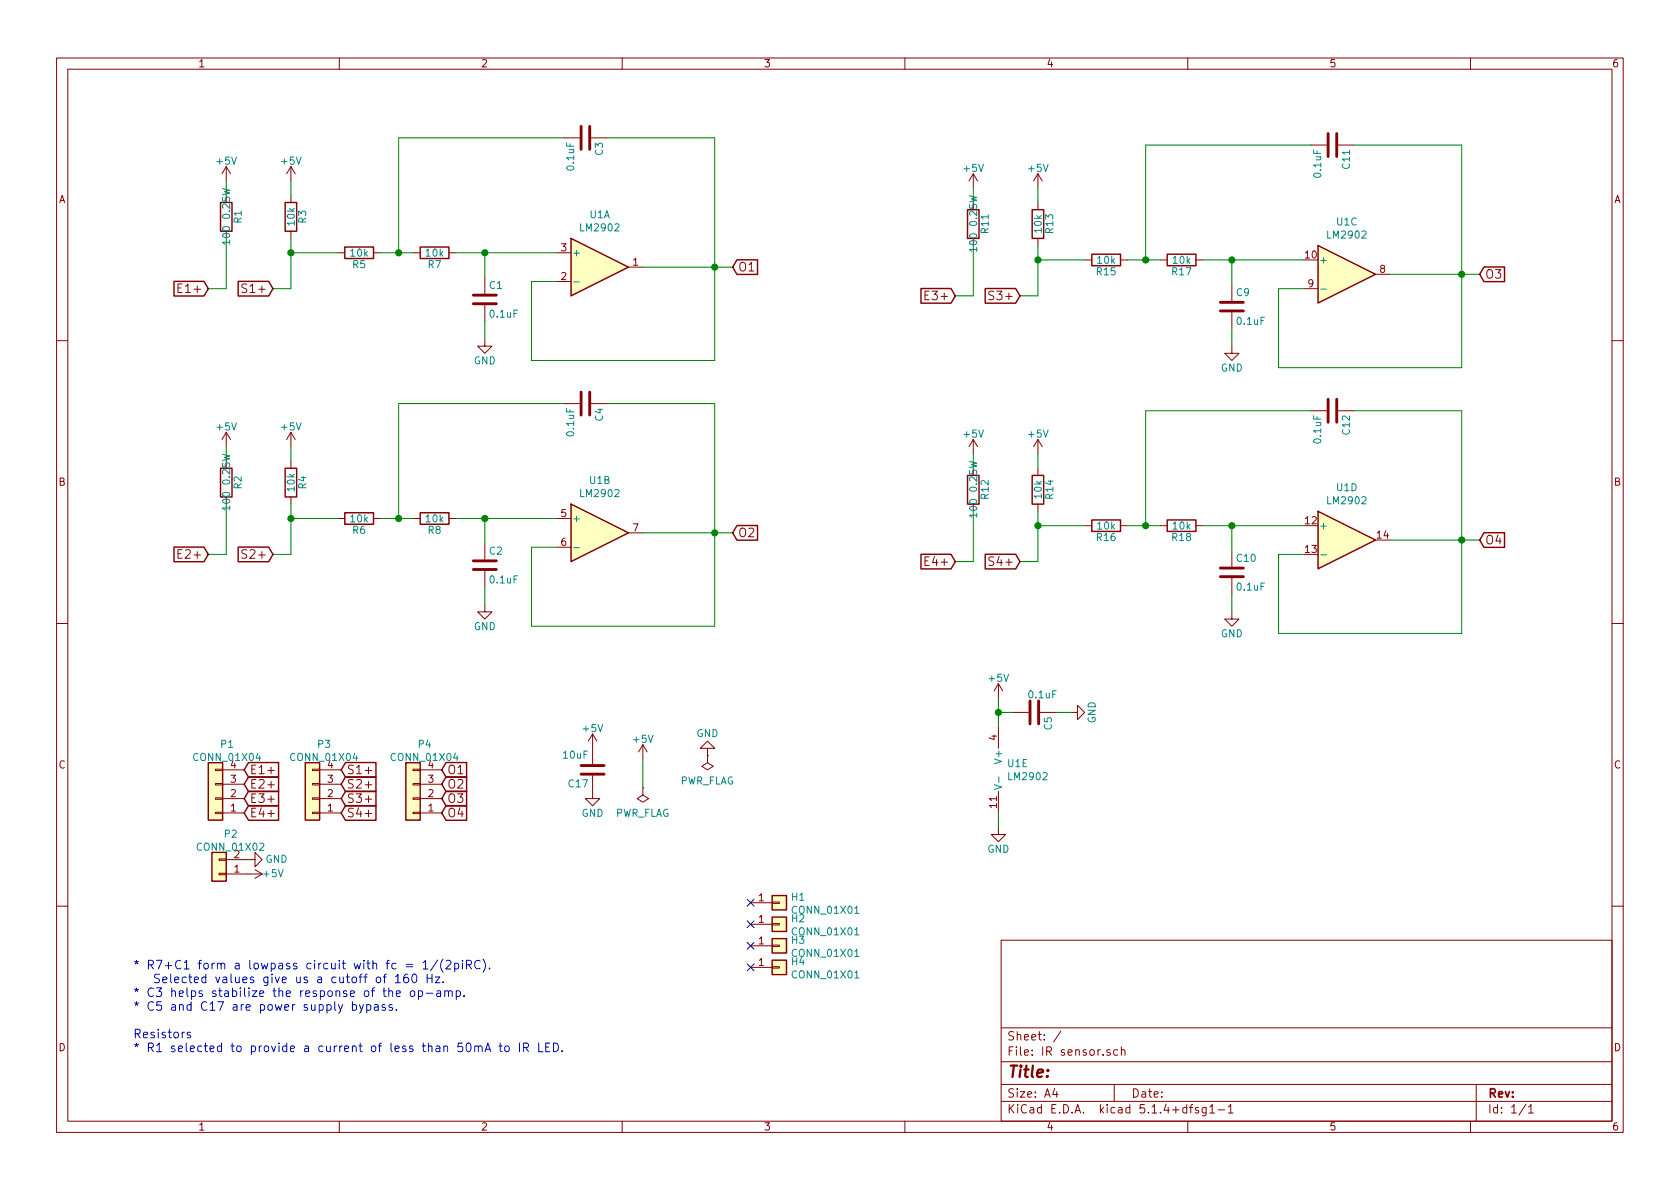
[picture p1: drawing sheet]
<svg xmlns="http://www.w3.org/2000/svg" width="297mm" height="210mm" viewBox="0 0 297 210" stroke-linecap="round" stroke-linejoin="round" font-family="sans-serif">
<g fill="none" stroke="#840000" stroke-width=".18">
<path d="M10 10.3h277v189.9h-277zM12 12.2h273v186.1h-273zM60 10.3v1.9M110 10.3v1.9M160 10.3v1.9M210 10.3v1.9M260 10.3v1.9M40 29.5l-.8 1.2M40 29.5v2.5M40 29.5l.8 1.2M51.4 29.5l-.7 1.2M51.4 29.5v2.5"/>
<path d="M51.4 34.5v1.3M51.4 29.5l.8 1.2M99.7 24.4h2.8M104.5 24.4h2.8M172.1 30.7v2.6M172.1 30.7l-.8 1.3M172.1 30.7l.7 1.3M183.5 30.7v2.6M183.5 35.8v1.3M183.5 30.7l-.7 1.3M183.5 30.7l.8 1.3M231.8 25.6h2.8"/>
<path d="M236.6 25.6h2.8M31.5 50.9h.5M32.2 50.2h-.7v1.5h.7M43.6 50.3a.68 .68 0 0 0-.8 0v.5l.8 .3v.5a.62 .62 0 0 1-.9 .1M51.4 40.9v1.3M59.7 44.7h1.3M66 44.7h1.3M73 44.7h1.3M79.4 44.7h1.2M85.7 59.9v1.3h1.3l-1.3 1.3-1.2-1.3h1.2M85.7 49.1v2.8M85.7 54v2.8"/>
<path d="M98.4 49.8h2.6M98.4 44.7h2.6M111.1 47.2h2.6M163.6 52.2h.5M164.3 51.5h-.7v1.5h.7M175.7 51.6a.68 .68 0 0 0-.8 0v.5l.7 .3v.5a.62 .62 0 0 1-.8 0M183.5 42.2v1.2M191.8 46h1.2M198.1 46h1.3M205.1 46h1.3M211.5 46h1.2M217.8 50.4v2.8"/>
<path d="M217.8 55.2v2.8M230.5 51h2.5M243.2 48.5h2.5M10 60.2h2M40 76.4v2.6M40 76.4l-.8 1.3M40 76.4l.8 1.3M51.4 76.4v2.6M51.4 76.4l-.7 1.3M51.4 76.4l.8 1.3M99.7 71.4h2.8M104.5 71.4h2.8"/>
<path d="M172.1 77.7l-.8 1.3M172.1 77.7v2.6M172.1 77.7l.7 1.3M183.5 77.7l-.7 1.3M183.5 77.7v2.6M183.5 77.7l.8 1.3M217.8 61.2v1.3h1.3l-1.3 1.2-1.3-1.2h1.3M231.8 72.6h2.8M236.6 72.6h2.8M285 60.2h2M31.5 97.9h.5M32.2 97.2h-.7v1.5h.7"/>
<path d="M43.6 97.3a.68 .68 0 0 0-.8 0v.5l.8 .3v.5a.62 .62 0 0 1-.9 0M51.4 81.5v1.3M51.4 87.9v1.2M59.7 91.7h1.3M66 91.7h1.3M73 91.7h1.3M79.4 91.7h1.2M85.7 96.1v2.8M98.4 91.7h2.6M98.4 96.8h2.6M111.1 94.2h2.6M163.6 99.2h.5"/>
<path d="M164.3 98.5h-.7v1.5h.7M175.7 98.5a.68 .68 0 0 0-.8 .1v.5l.7 .3v.4a.62 .62 0 0 1-.8 .1M183.5 82.8v1.3M183.5 89.1v1.3M191.8 93h1.2M198.1 93h1.3M205.1 93h1.3M211.5 93h1.2M217.8 97.4v2.8M10 110.3h2M85.7 106.9v1.3h1.3l-1.3 1.3-1.2-1.3h1.2M85.7 101v2.8"/>
<path d="M217.8 108.2v1.3h1.3l-1.3 1.2-1.3-1.2h1.3M217.8 102.2v2.8M285 110.3h2M38.1 136h1.3v.3h-1.3zM38.1 138.6h1.3v.2h-1.3zM39.4 138.7h3.8M39.4 136.1h3.8M55.2 136h1.3v.3h-1.3zM55.2 138.6h1.3v.2h-1.3zM56.5 138.7h3.8M56.5 136.1h3.8M64.6 136.2h1.1"/>
<path d="M64.6 138.8h1.1M73 136h1.3v.3h-1.3zM73 138.6h1.3v.2h-1.3zM74.3 138.7h3.8M74.3 136.1h3.8M104.8 137.2v4h1.2l-1.2 1.3-1.3-1.3h1.3M104.8 129.8v5.3M104.8 129.8l-.8 1.3M104.8 129.8l.7 1.3M113.7 139.3v1.3l1 .6-1 .7-1.1-.7 1.1-.6M113.7 139.3h.1M113.7 131.7l-.8 1.3"/>
<path d="M113.7 131.7v2.5M113.7 131.7l.7 1.3M125.1 132.3h1.3l-1.3-1.2-1.3 1.2h1.3v1.3M125.1 133.6v1.3l1 .6-1 .6-1-.6 1-.6M125.1 133.6h.1M176.5 120.9v2.5M176.5 128.5v3.8M176.5 139.9v3.9M176.5 120.9l-.7 1.3M176.5 120.9l.8 1.3M179.1 126h2.8M183.9 126h2.8"/>
<path d="M189.2 126h1.3v-1.3l1.3 1.3-1.3 1.2v-1.2M38.1 143.6h1.3v.3h-1.3zM38.1 141.1h1.3v.2h-1.3zM38.7 151.9h1.3v.2h-1.3zM38.7 154.4h1.3v.3h-1.3zM39.4 143.8h3.8M39.4 141.2h3.8M40 152h5.1v-1.3l1.3 1.3-1.3 1.3v-1.3M40 154.6h6.4M45.1 153.8l1.3 .8M46.4 154.6l-1.3 .7M55.2 143.6h1.3v.3h-1.3z"/>
<path d="M55.2 141.1h1.3v.2h-1.3zM56.5 143.8h3.8M56.5 141.2h3.8M64.6 141.3h1.1M64.6 143.9h1.1M73 143.6h1.3v.3h-1.3zM73 141.1h1.3v.2h-1.3zM74.3 143.8h3.8M74.3 141.2h3.8M132.7 159.6h3.8M136.5 159.5h1.3v.3h-1.3zM176.5 146.3v1.3h1.3l-1.3 1.2-1.2-1.2h1.2"/>
<path d="M10 160.2h2M132.7 163.4h3.8M132.7 167.3h3.8M132.7 171.1h3.8M136.5 163.3h1.3v.3h-1.3zM136.5 167.1h1.3v.3h-1.3zM136.5 170.9h1.3v.3h-1.3zM177 166.3h108v32h-108zM285 160.2h2M60 198.3v1.9M110 198.3v1.9M160 198.3v1.9"/>
<path d="M177 194.8h108M177 191.8h108M177 187.8h108M177 181.8h108M186.5 192.5l-.4 1h1M186.8 193v1M187.6 182.3l-1.3 2M196.3 185.7a.37 .37 0 0 0-.6 .1l.1 .2 .5 .2v.1l-.2 .3-.4-.1M197 191.8v3M197.6 185.7l-.4-.1-.3 .3 .1 .6 .2 .1 .4-.1M198.3 185.7a.37 .37 0 0 1 .6 .1v.8M198.3 185.1v1.5"/>
<path d="M210 198.3v1.9M210.3 195.8h.6M210.9 195.3l-.4 .2v1.3M211.9 195.9l-.4-.1-.2 .2 .1 .3 .5 .1v.3h-.6M213.3 195.8v1.2l-.3 .3h-.4M213.3 195.9l-.5-.1-.3 .3 .1 .6 .2 .1 .5-.1M213.9 195.8l.4-.5v1.5M213.9 196.8h.9M215.4 196.3h1.1M217.2 195.8l.4-.5v1.5M217.2 196.8h.8M260 198.3v1.9"/>
<path d="M261 191.8v6.5M269.8 195.2l-1.2 2M270.3 195.8l.4-.5v1.5M270.3 196.8h.8"/>
</g>
<g fill="none" stroke="#840000" stroke-width=".51">
<path d="M102.7 22.3v4.1M104.3 22.3v4.1M234.8 23.6v4.1M236.3 23.6v4.1M83.7 53.7h4.1M83.7 52.2h4.1M215.8 55h4M215.8 53.5h4M102.7 69.3v4.1M104.3 69.3v4.1M234.8 70.6v4.1M236.3 70.6v4.1"/>
<path d="M83.7 99.2h4.1M83.7 100.7h4.1M215.8 102h4M215.8 100.5h4M102.7 135.4h4.1M102.7 136.9h4.1M182.1 123.9v4.1M183.6 123.9v4.1"/>
</g>
<g fill="none" stroke="#840000" stroke-width=".25">
<path d="M39 35.8h2v5.1h-2zM50.4 35.8h2.1v5.1h-2.1zM171.1 37.1h2v5.1h-2zM182.5 37.1h2v5.1h-2zM30.8 49.8h5.3l.7 1.2-.7 1.3h-5.3zM42.1 49.8h5.4l.8 1.2-.8 1.3h-5.4zM61 43.7h5v2h-5zM74.3 43.7h5.1v2h-5.1zM101 42.2l10.1 5-10.1 5.1zM130.3 45.9h3.6v2.6h-3.6l-.8-1.3zM162.8 51h5.3l.8 1.3-.8 1.3h-5.3zM174.2 51h5.4l.7 1.3-.7 1.3h-5.4z"/>
<path d="M193 45h5.1v2h-5.1zM206.4 45h5.1v2h-5.1zM233 43.4l10.2 5.1-10.2 5.1zM262.4 47.2h3.6v2.6h-3.6l-.8-1.3zM30.8 96.7h5.3l.7 1.3-.7 1.3h-5.3zM39 82.8h2v5.1h-2zM42.1 96.7h5.4l.8 1.3-.8 1.3h-5.4zM50.4 82.8h2.1v5.1h-2.1zM61 90.7h5v2h-5zM74.3 90.7h5.1v2h-5.1zM101 89.1l10.1 5.1-10.1 5.1zM130.3 92.9h3.6v2.6h-3.6l-.8-1.3z"/>
<path d="M162.8 98h5.3l.8 1.3-.8 1.3h-5.3zM171.1 84.1h2v5h-2zM174.2 98h5.4l.7 1.3-.7 1.3h-5.4zM182.5 84.1h2v5h-2zM193 91.9h5.1v2.1h-5.1zM206.4 91.9h5.1v2.1h-5.1zM233 90.4l10.2 5.1-10.2 5.1zM262.4 94.2h3.6v2.6h-3.6l-.8-1.3zM36.8 134.9h2.6v10.1h-2.6zM43.9 134.8h5.4v2.6h-5.4l-.7-1.3zM43.9 137.4h5.4v2.6h-5.4l-.7-1.3zM43.9 139.9h5.4v2.6h-5.4l-.7-1.3z"/>
<path d="M54 134.9h2.5v10.1h-2.5zM61.1 134.8h5.4v2.6h-5.4l-.8-1.3zM61.1 137.4h5.4v2.6h-5.4l-.8-1.3zM61.1 139.9h5.4v2.6h-5.4l-.8-1.3zM71.8 134.9h2.5v10.1h-2.5zM78.9 139.9h3.6v2.6h-3.6l-.8-1.3zM78.9 134.8h3.6v2.6h-3.6l-.8-1.3zM78.9 137.4h3.6v2.6h-3.6l-.8-1.3zM37.5 150.7h2.5v5.1h-2.5zM43.9 142.5h5.4v2.6h-5.4l-.7-1.3zM61.1 142.5h5.4v2.6h-5.4l-.8-1.3zM78.9 142.5h3.6v2.6h-3.6l-.8-1.3z"/>
<path d="M136.5 158.4h2.6v2.5h-2.6zM136.5 162.2h2.6v2.5h-2.6zM136.5 166h2.6v2.5h-2.6zM136.5 169.8h2.6v2.5h-2.6z"/>
</g>
<g fill="none" stroke="#008484" stroke-width=".18">
<path d="M39.3 33.3l1.3 .3-.9 .3 .9 .2-1.3 .3M171.4 34.6l1.3 .3-.9 .3 .9 .2-1.3 .3M40.6 42.8h-1.3l.4 .4M40.6 42.5v.7M101.4 49.9h1M172.7 44.1h-1.3l.4 .4M172.7 43.8v.7M233.5 51.1h1M39.3 80.3l1.3 .3-.9 .3 .9 .2-1.3 .3M40.6 89.8h-1.3l.4 .4M40.6 89.5v.7M101.4 96.8h1"/>
<path d="M171.4 81.6l1.3 .3-.9 .3 .9 .2-1.3 .3M172.7 91.1h-1.3l.4 .4M172.7 90.7v.8M233.5 98.1h1M175.8 138.8l1.3 .4-1.3 .4M176.6 137.4v.9"/>
</g>
<g fill="#ffffc2" stroke="#ffffc2" stroke-width=".18">
<path d="M136.5 158.4h2.6v2.5h-2.6z"/>
<path d="M233 90.4l10.2 5.1-10.2 5.1z"/>
<path d="M233 43.4l10.2 5.1-10.2 5.1z"/>
<path d="M101 89.1l10.1 5.1-10.1 5.1z"/>
<path d="M36.8 134.9h2.6v10.1h-2.6z"/>
<path d="M54 134.9h2.5v10.1h-2.5z"/>
<path d="M71.8 134.9h2.5v10.1h-2.5z"/>
<path d="M37.5 150.7h2.5v5.1h-2.5z"/>
<path d="M136.5 162.2h2.6v2.5h-2.6z"/>
<path d="M136.5 166h2.6v2.5h-2.6z"/>
<path d="M136.5 169.8h2.6v2.5h-2.6z"/>
<path d="M101 42.2l10.1 5-10.1 5.1z"/>
</g>
<g fill="none" stroke="#008400" stroke-width=".18">
<path d="M40 32v2.5M51.4 32v2.5M99.7 24.4h-29.2v20.3M107.3 24.4h19.1v39.3h-32.4v-13.9h4.4M172.1 33.3v2.5M183.5 33.3v2.5M231.8 25.6h-29.2v20.4M239.4 25.6h19v39.4h-32.3v-14h4.4M40 42.2v8.8h-3.2M51.4 44.7h8.3M51.4 42.2v8.8h-3.1M67.3 44.7h5.7"/>
<path d="M80.6 44.7h17.8M85.7 44.7v4.4M85.7 56.8v3.1M113.7 47.2h15.8M172.1 43.4v8.9h-3.2M183.5 46h8.3M183.5 43.4v8.9h-3.2M199.4 46h5.7M212.7 46h17.8M217.8 46v4.4M217.8 58v3.2M245.7 48.5h15.9"/>
<path d="M40 79v2.5M51.4 79v2.5M99.7 71.4h-29.2v20.3M107.3 71.4h19.1v39.3h-32.4v-13.9h4.4M231.8 72.6h-29.2v20.4M239.4 72.6h19v39.4h-32.3v-14h4.4M40 89.1v8.9h-3.2M51.4 89.1v8.9h-3.1M51.4 91.7h8.3M67.3 91.7h5.7M80.6 91.7h17.8M85.7 91.7v4.4"/>
<path d="M113.7 94.2h15.8M172.1 80.3v2.5M172.1 90.4v8.9h-3.2M183.5 93h8.3M183.5 80.3v2.5M183.5 90.4v8.9h-3.2M199.4 93h5.7M212.7 93h17.8M217.8 93v4.4M245.7 95.5h15.9M85.7 103.8v3.1M217.8 105v3.2"/>
<path d="M113.7 134.2v5.1M176.5 123.4v5.1M176.5 126h2.6M186.7 126h2.5M176.5 143.8v2.5"/>
</g>
<g fill="none" stroke="#0000c2" stroke-width=".18">
<path d="M62.3 177.7l.4-.1 .3 .2v.7a.48 .48 0 0 1-.7 .1M62.3 177.1v1.6M63.6 177.6l.3 1.1M64.3 177.6l-.5 1.4-.2 .2M64.8 177.7l.5-.1 .2 .2v.7a.48 .48 0 0 1-.7 .1M64.8 177.6v1.6M66.2 177.7h.6l.1 1M66.6 172.9l.2-.1 .4 .1 .1 .6-.1 .2-.4 .1-.2-.2zM66.9 178l-.5 .1a.31 .31 0 0 0-.2 .3 .31 .31 0 0 0 .2 .3l.5-.1M67.7 172.8h.6M68.1 177.7l-.4-.1-.2 .2 .1 .3 .5 .1v.4h-.6M68.3 172.3l-.3 .2v1.3"/>
<path d="M68.8 175.3l.2-.1 .3 .1 .1 .9M69.3 177.7l-.3-.1-.2 .2v.3l.5 .1v.4h-.5M69.9 172.7l.5-.4v1.5M69.9 173.8h.9M70.1 175.7l.7-.1-.1-.3-.4-.1-.2 .2 .1 .7h.5M70.1 178.5v.2M71.8 170.5h1.2M71.8 171h1.2M72.1 172.3a.62 .62 0 0 0-.7 .6l.1 .7a.48 .48 0 0 0 .7 0l.1-.5-.2-.2-.4-.1-.3 .3M72.6 175.3l.2-.1 .5 .1v.6l-.1 .2-.4 .1-.2-.1zM73 172.4l.2-.1a.82 .82 0 0 1 .6 .6 .82 .82 0 0 1-.3 .8l-.2 .1a.84 .84 0 0 1-.3-1.4zM74 175.3l.4-.1 .3 .1v.8a.48 .48 0 0 1-.7 0"/>
<path d="M74 175.2v1.5M74.8 170.3l.4-.5v1.5M74.8 171.3h.9M75.4 175.6h1.1M75.5 172.3v1.5M75.5 173h.9M76.4 172.3v1.5M77 172.8h.8l-.8 1h.8M77.3 175.3h.6v.9M77.4 169.7l-1.3 2M77.9 175.6h-.5a.31 .31 0 0 0-.2 .3 .31 .31 0 0 0 .2 .3l.5-.1M78.4 169.6a1.7 1.7 0 0 0 0 2.3"/>
<path d="M78.4 173.6v.2M78.6 175.3h.1a.37 .37 0 0 1 .6 .1v.8M78.6 175.2v1M78.9 169.9l.5-.1 .3 .1v.4l-.9 1h.9M79.3 175.4l.2-.2 .4 .1v.9M80.4 170.4l.4-.1 .3 .3-.1 .7h-.6M80.4 170.3v1.6M80.7 175.3l.4-.1 .2 .1v.8a.48 .48 0 0 1-.6 0M80.7 175.2v1.5M81.8 169.8v.1M81.8 170.3v1M82 176.1v.1"/>
<path d="M82.5 170.6l.7-.1 .2-.2-.1-.4-.2-.1h-.6v1.5M82.9 170.6l.5 .7M84.9 169.9a.62 .62 0 0 0-.8 .1 .62 .62 0 0 0-.2 .7 .56 .56 0 0 0 .3 .6 .56 .56 0 0 0 .7-.1M85.4 169.6a1.78 1.78 0 0 1 0 2.3M86.5 171.2v.1M33.7 182.6l-.4-.1-.2 .2v.3l.6 .1v.4h-.6M83.9 185.1l.3-.1h.3l.1 1M83.9 185v1M84.6 185.2l.2-.2h.4v1M85.8 186l.5-1.6 .5 1.6M85.9 185.5h.7M88.2 185h.6"/>
<path d="M88.4 184.4v1.3l.4 .3M89.3 185.1l.2-.1 .5 .1v.6l-.1 .2-.4 .1-.2-.2zM91.8 184.4v1.6M92.6 185.2h.7l.1-.2v-.4l-.2-.2h-.6v1.6M92.9 185.2l.5 .8M95.2 184.4v1.6h.8M96.5 185.2h.5M97.2 184.4h-.7v1.6h.7M97.9 184.4a.77 .77 0 0 1 .8 .8 .77 .77 0 0 1-.8 .8zM99.4 185.8v.2"/>
</g>
<g fill="#008400" stroke="#008400" stroke-width=".25">
<circle cx="70.5" cy="91.7" r=".51"/>
<circle cx="51.4" cy="91.7" r=".51"/>
<circle cx="202.6" cy="46" r=".51"/>
<circle cx="51.4" cy="44.7" r=".51"/>
<circle cx="176.5" cy="126" r=".51"/>
<circle cx="126.4" cy="47.2" r=".51"/>
<circle cx="70.5" cy="44.7" r=".51"/>
<circle cx="85.7" cy="44.7" r=".51"/>
<circle cx="126.4" cy="94.2" r=".51"/>
<circle cx="85.7" cy="91.7" r=".51"/>
<circle cx="183.5" cy="46" r=".51"/>
<circle cx="258.4" cy="48.5" r=".51"/>
<circle cx="217.8" cy="46" r=".51"/>
<circle cx="183.5" cy="93" r=".51"/>
<circle cx="258.4" cy="95.5" r=".51"/>
<circle cx="202.6" cy="93" r=".51"/>
<circle cx="217.8" cy="93" r=".51"/>
</g>
<path d="M132.1 159l1.2 1.2M133.3 159l-1.2 1.2M132.1 170.5l1.2 1.2M132.1 162.8l1.2 1.3M132.1 166.6l1.2 1.3M133.3 170.5l-1.2 1.2M133.3 162.8l-1.2 1.3M133.3 166.6l-1.2 1.3" fill="none" stroke="#000084" stroke-width=".18"/>
<text font-size="2.8" fill="#840000" x="178" y="190.5">Title:</text>
<g font-size="2.1" fill="#840000">
<text x="32.1" y="51.8">E1+</text>
<text x="43.5" y="51.8">S1+</text>
<text x="130.5" y="48">O1</text>
<text x="164.2" y="53.1">E3+</text>
<text x="175.6" y="53.1">S3+</text>
<text x="262.5" y="49.3">O3</text>
<text x="130.5" y="95">O2</text>
<text x="32.1" y="98.8">E2+</text>
<text x="43.5" y="98.8">S2+</text>
<text x="164.2" y="100.1">E4+</text>
<text x="175.6" y="100.1">S4+</text>
<text x="262.5" y="96.3">O4</text>
<text x="44.1" y="136.9">E1+</text>
<text x="61.2" y="136.9">S1+</text>
<text x="79" y="136.9">O1</text>
<text x="44.1" y="139.4">E2+</text>
<text x="44.1" y="142">E3+</text>
<text x="61.2" y="139.4">S2+</text>
<text x="61.2" y="142">S3+</text>
<text x="79" y="142">O3</text>
<text x="79" y="139.4">O2</text>
<text x="44.1" y="144.5">E4+</text>
<text x="61.2" y="144.5">S4+</text>
<text x="79" y="144.5">O4</text>
<text x="178" y="184">Sheet: /</text>
<text x="178" y="186.7">File: IR sensor.sch</text>
<text x="178" y="196.9">KiCad E.D.A. kicad 5.1.4+dfsg1-1</text>
<text x="178" y="194.1">Size: A4</text>
<text x="200" y="194.1">Date:</text>
<text x="263" y="194.1">Rev:</text>
<text x="263" y="196.9">Id: 1/1</text>
</g>
<g font-size="2.1" fill="#0000c2">
<text x="23.5" y="171.4">* R7+C1 form a lowpass circuit with fc = 1/(2piRC).</text>
<text x="25.3" y="173.9">Selected values give us a cutoff of 160 Hz.</text>
<text x="23.5" y="176.3">* C3 helps stabilize the response of the op-amp.</text>
<text x="23.5" y="178.7">* C5 and C17 are power supply bypass.</text>
<text x="23.5" y="183.6">Resistors</text>
<text x="23.5" y="186">* R1 selected to provide a current of less than 50mA to IR LED.</text>
</g>
<g font-size="1.8" fill="#840000">
<text x="35" y="11.9">1</text>
<text x="85" y="11.9">2</text>
<text x="135" y="11.9">3</text>
<text x="185" y="11.9">4</text>
<text x="235" y="11.9">5</text>
<text x="285" y="11.9">6</text>
<text x="10.4" y="35.9">A</text>
<text x="285.4" y="35.9">A</text>
<text x="99.2" y="44.4">3</text>
<text x="111.9" y="47">1</text>
<text x="230.8" y="45.7">10</text>
<text x="99.2" y="49.5">2</text>
<text x="231.3" y="50.8">9</text>
<text x="244" y="48.3">8</text>
<text x="10.4" y="85.9">B</text>
<text x="285.4" y="85.9">B</text>
<text x="99.2" y="91.4">5</text>
<text x="111.9" y="94">7</text>
<text x="230.8" y="92.7">12</text>
<text x="243.5" y="95.2">14</text>
<text x="99.2" y="96.5">6</text>
<text x="230.8" y="97.8">13</text>
<text x="176.3" y="130.9" transform="rotate(-90 176.3 130.9)">4</text>
<text x="10.4" y="135.9">C</text>
<text x="40.8" y="135.9">4</text>
<text x="57.9" y="135.9">4</text>
<text x="75.7" y="135.9">4</text>
<text x="285.4" y="135.9">C</text>
<text x="40.8" y="143.5">1</text>
<text x="40.8" y="141">2</text>
<text x="40.8" y="138.4">3</text>
<text x="57.9" y="143.5">1</text>
<text x="57.9" y="141">2</text>
<text x="57.9" y="138.4">3</text>
<text x="75.7" y="143.5">1</text>
<text x="75.7" y="141">2</text>
<text x="75.7" y="138.4">3</text>
<text x="176.3" y="142.8" transform="rotate(-90 176.3 142.8)">11</text>
<text x="41.4" y="154.3">1</text>
<text x="41.4" y="151.8">2</text>
<text x="134.1" y="159.4">1</text>
<text x="134.1" y="163.2">1</text>
<text x="134.1" y="167">1</text>
<text x="134.1" y="170.8">1</text>
<text x="10.4" y="185.9">D</text>
<text x="285.4" y="185.9">D</text>
<text x="35" y="199.9">1</text>
<text x="85" y="199.9">2</text>
<text x="135" y="199.9">3</text>
<text x="185" y="199.9">4</text>
<text x="235" y="199.9">5</text>
<text x="285" y="199.9">6</text>
</g>
<g font-size="1.8" fill="#008484">
<text x="38.4" y="29.1">+5V</text>
<text x="49.8" y="29.1">+5V</text>
<text x="106.6" y="27.5" transform="rotate(-90 106.6 27.5)">C3</text>
<text x="238.7" y="29.8" transform="rotate(-90 238.7 29.8)">C11</text>
<text x="101.5" y="30" transform="rotate(-90 101.5 30)">0.1uF</text>
<text x="170.5" y="30.4">+5V</text>
<text x="181.9" y="30.4">+5V</text>
<text x="233.6" y="31.3" transform="rotate(-90 233.6 31.3)">0.1uF</text>
<text x="42.7" y="39.5" transform="rotate(-90 42.7 39.5)">R1</text>
<text x="52.1" y="39.8" transform="rotate(-90 52.1 39.8)">10k</text>
<text x="54.2" y="39.5" transform="rotate(-90 54.2 39.5)">R3</text>
<text x="102.8" y="40.9">LM2902</text>
<text x="104.3" y="38.6">U1A</text>
<text x="174.8" y="41.2" transform="rotate(-90 174.8 41.2)">R11</text>
<text x="184.2" y="41.1" transform="rotate(-90 184.2 41.1)">10k</text>
<text x="186.2" y="41.2" transform="rotate(-90 186.2 41.2)">R13</text>
<text x="236.4" y="39.9">U1C</text>
<text x="40.7" y="42.6" transform="rotate(-90 40.7 42.6)">100 0.25W</text>
<text x="62" y="45.4">10k</text>
<text x="62.4" y="47.4">R5</text>
<text x="75.4" y="45.4">10k</text>
<text x="75.7" y="47.4">R7</text>
<text x="101.1" y="45.3">+</text>
<text x="172.8" y="43.9" transform="rotate(-90 172.8 43.9)">100 0.25W</text>
<text x="194.1" y="46.7">10k</text>
<text x="207.4" y="46.7">10k</text>
<text x="233.2" y="46.6">+</text>
<text x="234.9" y="42.2">LM2902</text>
<text x="86.6" y="51.1">C1</text>
<text x="194" y="48.7">R15</text>
<text x="207.3" y="48.7">R17</text>
<text x="218.6" y="52.4">C9</text>
<text x="86.7" y="56.2">0.1uF</text>
<text x="218.8" y="57.4">0.1uF</text>
<text x="83.8" y="64.4">GND</text>
<text x="215.8" y="65.7">GND</text>
<text x="38.4" y="76.1">+5V</text>
<text x="49.8" y="76.1">+5V</text>
<text x="101.5" y="77" transform="rotate(-90 101.5 77)">0.1uF</text>
<text x="106.6" y="74.4" transform="rotate(-90 106.6 74.4)">C4</text>
<text x="170.5" y="77.4">+5V</text>
<text x="181.9" y="77.4">+5V</text>
<text x="238.7" y="76.8" transform="rotate(-90 238.7 76.8)">C12</text>
<text x="233.6" y="78.3" transform="rotate(-90 233.6 78.3)">0.1uF</text>
<text x="40.7" y="89.6" transform="rotate(-90 40.7 89.6)">100 0.25W</text>
<text x="42.7" y="86.5" transform="rotate(-90 42.7 86.5)">R2</text>
<text x="52.1" y="86.8" transform="rotate(-90 52.1 86.8)">10k</text>
<text x="54.2" y="86.5" transform="rotate(-90 54.2 86.5)">R4</text>
<text x="102.8" y="87.9">LM2902</text>
<text x="104.3" y="85.6">U1B</text>
<text x="174.8" y="88.2" transform="rotate(-90 174.8 88.2)">R12</text>
<text x="184.2" y="88.1" transform="rotate(-90 184.2 88.1)">10k</text>
<text x="186.2" y="88.2" transform="rotate(-90 186.2 88.2)">R14</text>
<text x="234.9" y="89.2">LM2902</text>
<text x="236.4" y="86.9">U1D</text>
<text x="62" y="92.4">10k</text>
<text x="62.4" y="94.4">R6</text>
<text x="75.4" y="92.4">10k</text>
<text x="75.7" y="94.4">R8</text>
<text x="101.1" y="92.3">+</text>
<text x="172.8" y="90.9" transform="rotate(-90 172.8 90.9)">100 0.25W</text>
<text x="194" y="95.7">R16</text>
<text x="194.1" y="93.6">10k</text>
<text x="207.3" y="95.7">R18</text>
<text x="207.4" y="93.6">10k</text>
<text x="233.2" y="93.6">+</text>
<text x="86.6" y="98.1">C2</text>
<text x="218.7" y="99.4">C10</text>
<text x="86.7" y="103.2">0.1uF</text>
<text x="218.8" y="104.4">0.1uF</text>
<text x="83.8" y="111.4">GND</text>
<text x="215.8" y="112.7">GND</text>
<text x="174.9" y="120.6">+5V</text>
<text x="182" y="123.5">0.1uF</text>
<text x="103.2" y="129.5">+5V</text>
<text x="112.1" y="131.4">+5V</text>
<text x="123.1" y="130.3">GND</text>
<text x="186" y="129.1" transform="rotate(-90 186 129.1)">C5</text>
<text x="193.7" y="127.9" transform="rotate(-90 193.7 127.9)">GND</text>
<text x="34.5" y="134.6">CONN_01X04</text>
<text x="39.1" y="132.3">P1</text>
<text x="51.6" y="134.6">CONN_01X04</text>
<text x="56.2" y="132.3">P3</text>
<text x="69.4" y="134.6">CONN_01X04</text>
<text x="74" y="132.3">P4</text>
<text x="99.7" y="134.2">10uF</text>
<text x="177.2" y="134.7" transform="rotate(-90 177.2 134.7)">V+</text>
<text x="178.2" y="135.7">U1E</text>
<text x="178.5" y="138">LM2902</text>
<text x="100.6" y="139.2">C17</text>
<text x="120.1" y="138.7">PWR_FLAG</text>
<text x="39.7" y="148.1">P2</text>
<text x="102.8" y="144.4">GND</text>
<text x="108.7" y="144.4">PWR_FLAG</text>
<text x="35.1" y="150.4">CONN_01X02</text>
<text x="46.7" y="155.1">+5V</text>
<text x="46.9" y="152.6">GND</text>
<text x="174.6" y="150.8">GND</text>
<text x="140" y="159.3">H1</text>
<text x="140.3" y="161.6">CONN_01X01</text>
<text x="140" y="163.1">H2</text>
<text x="140" y="166.9">H3</text>
<text x="140.3" y="165.4">CONN_01X01</text>
<text x="140" y="170.7">H4</text>
<text x="140.3" y="169.2">CONN_01X01</text>
<text x="140.3" y="173">CONN_01X01</text>
</g>
</svg>
